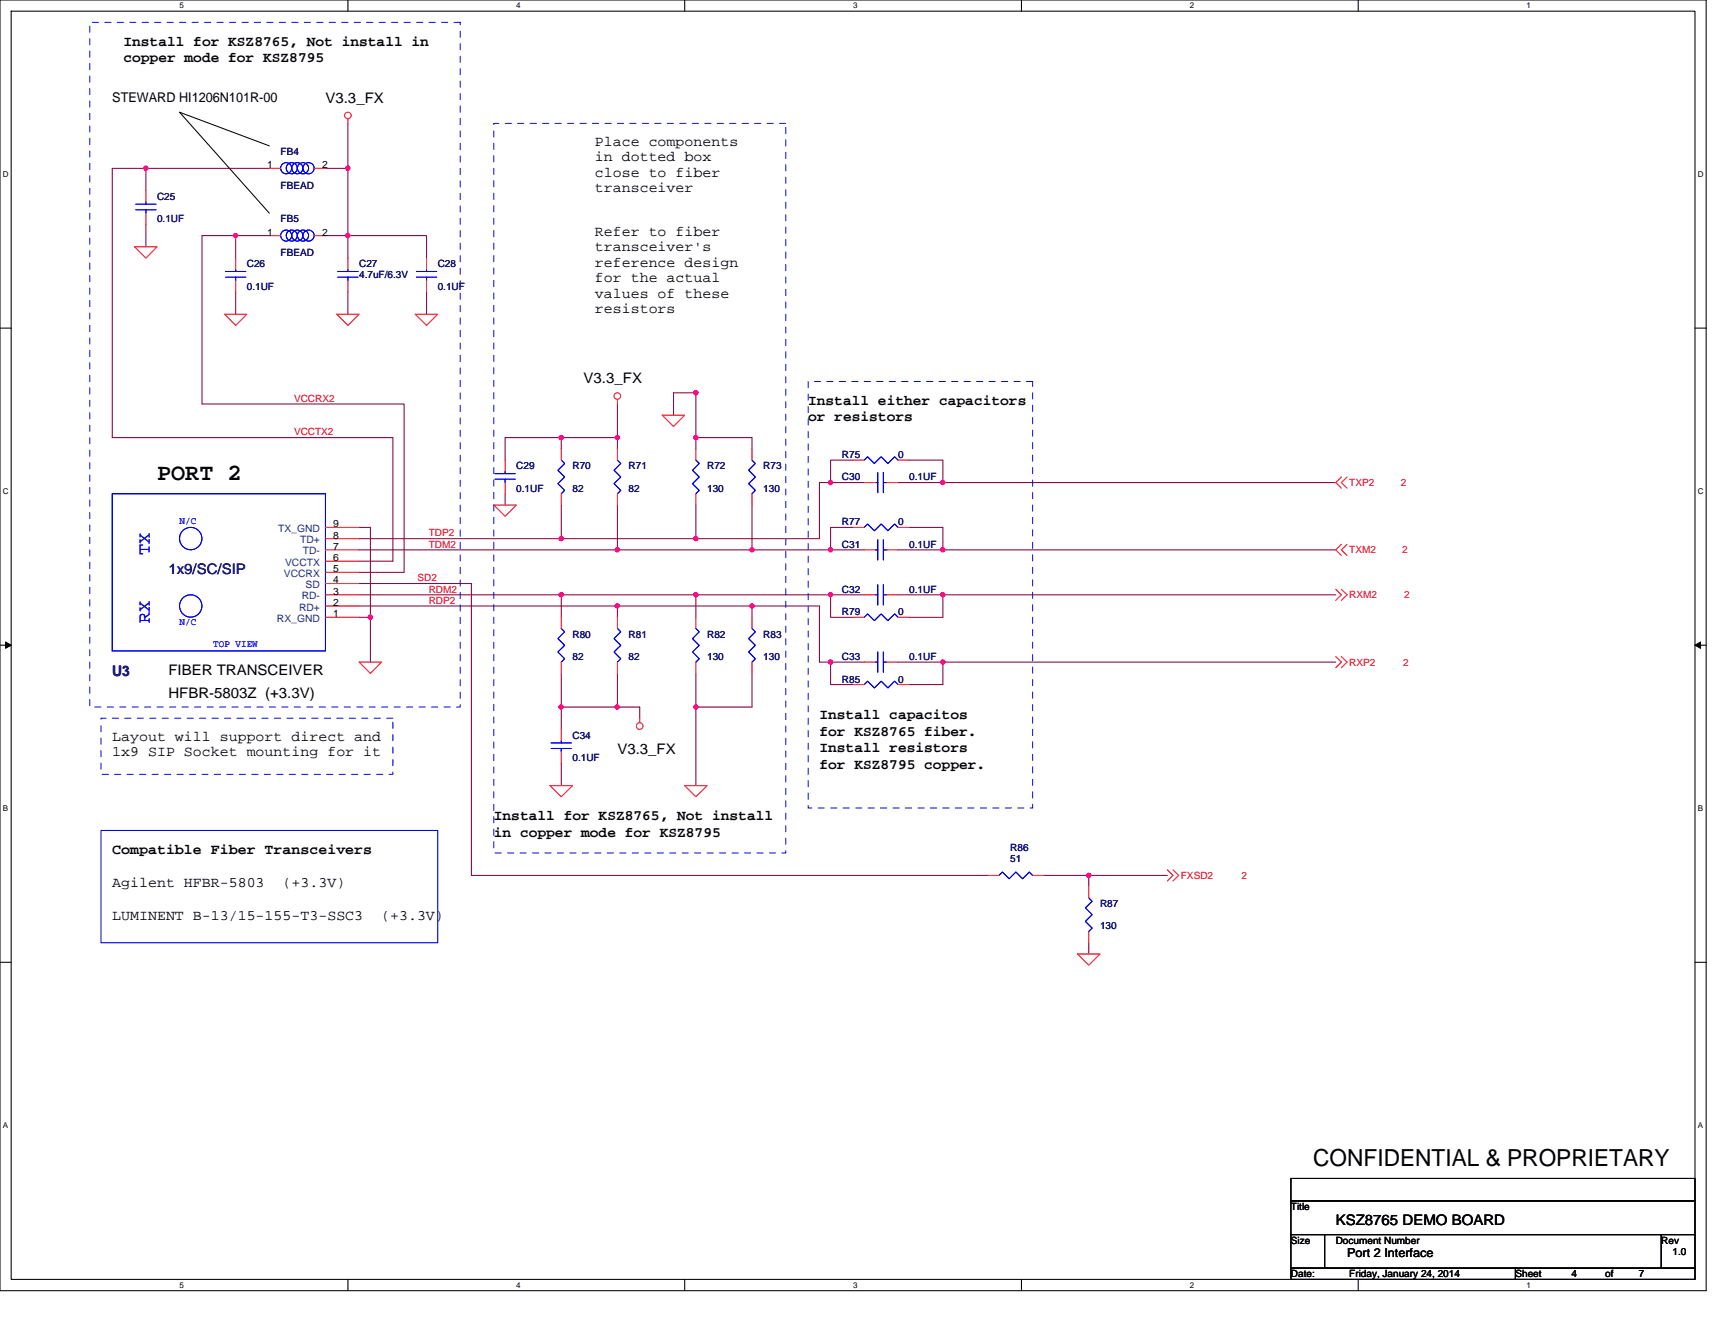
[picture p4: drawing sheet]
<svg xmlns="http://www.w3.org/2000/svg" width="279mm" height="216mm" viewBox="0 0 279 216" stroke-linecap="round" stroke-linejoin="round" font-family="sans-serif">
<path d="M0 0h278v210.3h-278zM1.8 1.8h274.3v206.7h-274.3z" fill="none" stroke="#000" stroke-width=".17"/>
<g fill="#fff">
<path d="M29.3 .2h.7v1.5h-.7z"/>
<path d="M29.3 208.7h.7v1.4h-.7z"/>
</g>
<path d="M56.7 0v1.8M56.7 208.5v1.8" fill="none" stroke="#000" stroke-width=".17"/>
<g fill="#fff">
<path d="M84.1 .2h.7v1.5h-.7z"/>
<path d="M84.1 208.7h.7v1.4h-.7z"/>
</g>
<path d="M111.5 0v1.8M111.5 208.5v1.8" fill="none" stroke="#000" stroke-width=".17"/>
<g fill="#fff">
<path d="M139 .2h.7v1.5h-.7z"/>
<path d="M139 208.7h.7v1.4h-.7z"/>
</g>
<path d="M166.4 0v1.8M166.4 208.5v1.8" fill="none" stroke="#000" stroke-width=".17"/>
<g fill="#fff">
<path d="M193.8 .2h.8v1.5h-.8z"/>
<path d="M193.8 208.7h.8v1.4h-.8z"/>
</g>
<path d="M221.3 0v1.8M221.3 208.5v1.8" fill="none" stroke="#000" stroke-width=".17"/>
<g fill="#fff">
<path d="M248.7 .2h.7v1.5h-.7z"/>
<path d="M248.7 208.7h.7v1.4h-.7z"/>
<path d="M.5 27.6h.9v1.5h-.9z"/>
<path d="M276.6 27.6h1v1.5h-1z"/>
<path d="M.5 79.3h.9v1.5h-.9z"/>
<path d="M276.6 79.3h1v1.5h-1z"/>
</g>
<path d="M0 53.5h1.8M276.1 53.5h1.9" fill="none" stroke="#000" stroke-width=".17"/>
<g fill="#fff">
<path d="M.5 131h.8v1.4h-.8z"/>
<path d="M276.6 131h.9v1.4h-.9z"/>
</g>
<path d="M0 105.1h1.8M276.1 105.1h1.9" fill="none" stroke="#000" stroke-width=".17"/>
<path d="M.9 104.6l.9 .5-.9 .5zM276.1 105.1l1-.5v1z" fill="#000" stroke="#000" stroke-width=".16"/>
<g fill="#fff">
<path d="M.5 182.6h.8v1.5h-.8z"/>
<path d="M276.6 182.6h.9v1.5h-.9z"/>
</g>
<path d="M43.9 23.8l-14.6-5.5 14.6 16.4M0 156.8h1.8M276.1 156.8h1.9M210.3 192h65.8v3.7h-65.8zM210.3 195.7h65.8v5.5h-65.8zM210.3 201.2h5.5v5.5h-5.5zM210.3 206.7h36.6v1.8h-36.6zM215.8 201.2h54.9v5.5h-54.9zM246.9 206.7h29.2v1.8h-29.2zM270.7 201.2h5.4v5.5h-5.4z" fill="none" stroke="#000" stroke-width=".17"/>
<g fill="none" stroke="#800040" stroke-width=".17">
<path d="M23.8 27.4h20.1M23.8 27.4h-5.5v43.9h45.7v20.1h-5.5M23.8 27.4v3.7M23.8 36.6v3.6M38.4 38.4h-5.5v27.4h32.9v27.5h-7.3M38.4 38.4v3.7M38.4 38.4h5.5M53 38.4h3.7M53 27.4h3.7M56.7 38.4v3.7M56.7 27.4v11M56.7 38.4h12.8v3.7"/>
<path d="M56.7 20.1v7.3M38.4 47.5v3.7M56.7 47.5v3.7M69.5 47.5v3.7M91.4 71.3h9.2M91.4 71.3h-9.1v3.7M91.4 71.3v1.9M100.6 65.8v5.5M100.6 71.3v1.9M109.7 67.6v-3.6h3.7v7.3M113.4 71.3v1.9M113.4 71.3h9.1v1.9"/>
<path d="M135.3 78.6h5.5M139 75h-3.7v3.6h-1.8v9.2h-20.1M148.1 75h5.5v3.6h-7.3M153.6 78.6h64M58.5 87.8h32.9M58.5 95.1h18.3v47.5h84.1M58.5 89.6h42.1M58.5 98.7h42.1M58.5 85.9h1.8v14.7M58.5 96.9h32.9M82.3 80.5v1.8M91.4 96.9v3.7"/>
<path d="M91.4 96.9h22M91.4 87.8h22M91.4 82.3v5.5M100.6 98.7h21.9M100.6 82.3v7.3M100.6 98.7v1.9M100.6 89.6h21.9M113.4 82.3v5.5M113.4 96.9v3.7M113.4 96.9h21.9v3.7h3.7M122.5 98.7v1.9M122.5 98.7h11v9.2h1.8v3.6h3.7"/>
<path d="M122.5 82.3v7.3M135.3 89.6h5.5M135.3 96.9h5.5M139 85.9h-3.7v3.7h-12.8M146.3 89.6h7.3M146.3 96.9h7.3M148.1 85.9h5.5v3.7h64M217.6 96.9h-64v3.7h-5.5M58.5 100.6h1.8M60.3 100.6v7.3M91.4 115.2v3.7M91.4 109.7v5.5"/>
<path d="M91.4 115.2h9.2M100.6 109.7v5.5M100.6 115.2h3.6v1.8M113.4 109.7v5.5M113.4 115.2v12.8M122.5 109.7v5.5h-9.1M135.3 107.9h5.5M146.3 107.9h7.3v3.6h-5.5M153.6 107.9h64M91.4 124.4v3.6M170.1 142.6h7.3M177.4 142.6h12.8"/>
<path d="M177.4 142.6v1.9M177.4 153.6v1.8"/>
</g>
<g fill="#f0f" stroke="#f0f" stroke-width=".17">
<circle cx="135.3" cy="89.6" r=".35"/>
<circle cx="135.3" cy="78.6" r=".35"/>
<circle cx="113.4" cy="87.8" r=".36"/>
<circle cx="56.7" cy="38.4" r=".35"/>
<circle cx="23.8" cy="27.4" r=".36"/>
<circle cx="38.4" cy="38.4" r=".35"/>
<circle cx="56.7" cy="27.4" r=".36"/>
<circle cx="100.6" cy="115.2" r=".36"/>
<circle cx="100.6" cy="71.3" r=".36"/>
<circle cx="91.4" cy="71.3" r=".36"/>
<circle cx="122.5" cy="98.7" r=".36"/>
<circle cx="60.3" cy="100.6" r=".36"/>
<circle cx="135.3" cy="107.9" r=".35"/>
<circle cx="113.4" cy="71.3" r=".36"/>
<circle cx="177.4" cy="142.6" r=".36"/>
<circle cx="113.4" cy="115.2" r=".36"/>
<circle cx="113.4" cy="64" r=".36"/>
<circle cx="100.6" cy="98.7" r=".36"/>
<circle cx="100.6" cy="89.6" r=".36"/>
<circle cx="91.4" cy="96.9" r=".36"/>
<circle cx="91.4" cy="87.8" r=".36"/>
<circle cx="91.4" cy="115.2" r=".36"/>
<circle cx="153.6" cy="78.6" r=".35"/>
<circle cx="153.6" cy="89.6" r=".35"/>
<circle cx="153.6" cy="96.9" r=".35"/>
<circle cx="153.6" cy="107.9" r=".35"/>
<circle cx="122.5" cy="89.6" r=".36"/>
<circle cx="113.4" cy="96.9" r=".36"/>
<circle cx="135.3" cy="96.9" r=".35"/>
</g>
<g fill="none" stroke="#f00" stroke-width=".17">
<path d="M56.7 19.4v.7M23.8 31.1v1.8M23.8 34.7v1.9M43.9 38.4h1.8M43.9 27.4h1.8M51.2 38.4h1.8M51.2 27.4h1.8M21.9 40.2h3.7l-1.8 1.9zM36.6 51.2h3.6l-1.8 1.8zM38.4 42.1v1.8M38.4 45.7v1.8M54.9 51.2h3.6l-1.8 1.8z"/>
<path d="M56.7 42.1v1.8M56.7 45.7v1.8M67.6 51.2h3.7l-1.8 1.8zM69.5 42.1v1.8M69.5 45.7v1.8M82.3 75v1.8M82.3 78.6v1.9M91.4 73.2v1.8M100.6 65.1v.7M100.6 73.2v1.8M107.9 67.6h3.6l-1.8 1.9zM113.4 73.2v1.8"/>
<path d="M122.5 73.2v1.8M139 75h1.8M140.8 78.6h1.8M144.5 78.6h1.8M146.3 75h1.8M218.5 77.7l-.9 .9 .9 .9M219.5 77.7l-1 .9 1 .9M53 93.3h5.5M53 95.1h5.5M53 96.9h5.5M53 98.7h5.5M53 91.4h5.5"/>
<path d="M53 85.9h5.5M53 87.8h5.5M53 89.6h5.5M80.5 82.3h3.6l-1.8 1.8zM91.4 80.5v1.8M100.6 80.5v1.8M113.4 80.5v1.8M122.5 80.5v1.8M139 85.9h1.8M140.8 96.9h1.8M140.8 89.6h1.8M144.5 96.9h1.8"/>
<path d="M144.5 89.6h1.8M146.3 85.9h1.8M217.6 96l.9 .9-.9 .9M218.5 88.7l-.9 .9 .9 .9M218.5 96l1 .9-1 .9M219.5 88.7l-1 .9 1 .9M53 100.6h5.5M58.5 107.9h3.7l-1.9 1.8zM91.4 100.6v1.8M91.4 107.9v1.8M91.4 118.9v1.8M100.6 100.6v1.8"/>
<path d="M100.6 107.9v1.8M104.2 117v.8M113.4 100.6v1.8M113.4 107.9v1.8M122.5 100.6v1.8M122.5 107.9v1.8M139 100.6h1.8M139 111.5h1.8M140.8 107.9h1.8M144.5 107.9h1.8M146.3 100.6h1.8M146.3 111.5h1.8"/>
<path d="M217.6 107l.9 .9-.9 .9M218.5 107l1 .9-1 .9M89.6 128h3.7l-1.9 1.8zM91.4 122.5v1.9M111.5 128h3.7l-1.8 1.8zM160.9 142.6h1.9M168.2 142.6h1.9M175.6 155.4h3.6l-1.8 1.9zM177.4 144.5v1.8M177.4 151.8v1.8M190.2 141.7l.9 .9-.9 1M191.1 141.7l.9 .9-.9 1"/>
<circle cx="56.7" cy="18.8" r=".54"/>
<circle cx="100.6" cy="64.5" r=".54"/>
<circle cx="104.2" cy="118.3" r=".54"/>
</g>
<path d="M14.6 3.6h60.4v111.6h-60.4zM80.5 20.1h47.5v118.9h-47.5zM131.7 62.2h36.5v69.5h-36.5zM16.4 117h47.6v9.2h-47.6z" fill="none" stroke="#00f" stroke-width=".16" stroke-dasharray="1 1 1 1 1 1 1 1"/>
<g fill="none" stroke="#00f" stroke-width=".17">
<path d="M22.1 34.2h3.3M22.1 33.3h3.3M23.8 32.9v.4M23.8 34.2v.5M36.7 45.2h3.3M36.7 44.2h3.3M38.4 43.9v.3M38.4 45.2v.5M55 45.2h3.3M55 44.2h3.3M56.7 43.9v.3M56.7 45.2v.5"/>
<path d="M67.8 45.2h3.3M67.8 44.2h3.3M69.5 43.9v.3M69.5 45.2v.5M80.6 78.1h3.3M80.6 77.2h3.3M82.3 76.8v.4M82.3 78.1v.5M91.4 75l.6 .5-1.1 1.1 1.1 1.1-1.1 1.1 1.1 1.1-.6 .6M100.6 75l.5 .5-1.1 1.1 1.1 1.1-1.1 1.1 1.1 1.1-.5 .6M113.4 75l.5 .5-1.1 1.1 1.1 1.1-1.1 1.1 1.1 1.1-.5 .6M122.5 75l.6 .5-1.1 1.1 1.1 1.1-1.1 1.1 1.1 1.1-.6 .6"/>
<path d="M140.8 75l.6-.6 1.1 1.1 1.1-1.1 1.1 1.1 1.1-1.1 .5 .6M142.6 78.6h.4M143 77v3.3M143.9 77v3.3M143.9 78.6h.6M18.3 80.5h34.7v25.6h-34.7zM140.8 85.9l.6-.5 1.1 1.1 1.1-1.1 1.1 1.1 1.1-1.1 .5 .5M142.6 96.9h.4M142.6 89.6h.4M143 95.3v3.3M143 87.9v3.3M143.9 95.3v3.3"/>
<path d="M143.9 87.9v3.3M143.9 96.9h.6M143.9 89.6h.6M91.4 102.4l.6 .6-1.1 1.1 1.1 1.1-1.1 1 1.1 1.1-.6 .6M100.6 102.4l.5 .6-1.1 1.1 1.1 1.1-1.1 1 1.1 1.1-.5 .6M113.4 102.4l.5 .6-1.1 1.1 1.1 1.1-1.1 1 1.1 1.1-.5 .6M122.5 102.4l.6 .6-1.1 1.1 1.1 1.1-1.1 1 1.1 1.1-.6 .6M140.8 100.6l.6-.6 1.1 1.1 1.1-1.1 1.1 1.1 1.1-1.1 .5 .6M140.8 111.5l.6-.5 1.1 1.1 1.1-1.1 1.1 1.1 1.1-1.1 .5 .5M142.6 107.9h.4M143 106.2v3.3M143.9 106.2v3.3"/>
<path d="M143.9 107.9h.6M16.4 135.3h54.9v18.3h-54.9zM89.8 122h3.3M89.8 121.1h3.3M91.4 120.7v.4M91.4 122v.5M162.8 142.6l.5-.5 1.1 1.1 1.1-1.1 1.1 1.1 1.1-1.1 .5 .5M177.4 146.3l.5 .6-1.1 1 1.1 1.1-1.1 1.1 1.1 1.1-.5 .6"/>
<circle cx="46.6" cy="27.4" r=".9"/>
<circle cx="46.6" cy="38.4" r=".9"/>
<circle cx="47.5" cy="27.4" r=".9"/>
<circle cx="47.5" cy="38.4" r=".9"/>
<circle cx="48.4" cy="27.4" r=".9"/>
<circle cx="48.4" cy="38.4" r=".9"/>
<circle cx="49.4" cy="27.4" r=".91"/>
<circle cx="49.4" cy="38.4" r=".9"/>
<circle cx="50.3" cy="27.4" r=".91"/>
<circle cx="50.3" cy="38.4" r=".9"/>
<circle cx="31.1" cy="87.8" r="1.82"/>
<circle cx="31.1" cy="98.7" r="1.82"/>
</g>
<g font-size="3.8">
<text x="25.6" y="78.2">PORT 2</text>
<text x="214" y="190">CONFIDENTIAL &amp; PROPRIETARY</text>
</g>
<g font-size="2.9" fill="#00f">
<text x="24.4" y="90.5" transform="rotate(-90 24.4 90.5)">TX</text>
<text x="24.4" y="101.5" transform="rotate(-90 24.4 101.5)">RX</text>
</g>
<g font-size="2.4">
<text x="20.1" y="7.5">Install for KSZ8765, Not install in</text>
<text x="20.1" y="10.1">copper mode for KSZ8795</text>
<text x="53" y="16.7">V3.3_FX</text>
<text x="96.9" y="23.8">Place components</text>
<text x="96.9" y="26.3">in dotted box</text>
<text x="96.9" y="28.8">close to fiber</text>
<text x="96.9" y="31.3">transceiver</text>
<text x="96.9" y="38.4">Refer to fiber</text>
<text x="96.9" y="41">transceiver's</text>
<text x="96.9" y="43.5">reference design</text>
<text x="96.9" y="46">for the actual</text>
<text x="96.9" y="48.5">values of these</text>
<text x="96.9" y="51">resistors</text>
<text x="95.1" y="62.5">V3.3_FX</text>
<text x="131.7" y="66">Install either capacitors</text>
<text x="131.7" y="68.7">or resistors</text>
<text x="27.4" y="110">FIBER TRANSCEIVER</text>
<text x="27.4" y="113.7">HFBR-5803Z (+3.3V)</text>
<text x="133.5" y="117.2">Install capacitos</text>
<text x="133.5" y="119.9">for KSZ8765 fiber.</text>
<text x="18.3" y="120.7">Layout will support direct and</text>
<text x="18.3" y="123.3">1x9 SIP Socket mounting for it</text>
<text x="100.6" y="122.8">V3.3_FX</text>
<text x="133.5" y="122.6">Install resistors</text>
<text x="133.5" y="125.2">for KSZ8795 copper.</text>
<text x="80.5" y="133.6">Install for KSZ8765, Not install</text>
<text x="80.5" y="136.3">in copper mode for KSZ8795</text>
<text x="18.3" y="139.1">Compatible Fiber Transceivers</text>
<text x="18.3" y="144.5">Agilent HFBR-5803</text>
<text x="18.3" y="150">LUMINENT B-13/15-155-T3-SSC3</text>
<text x="46" y="144.5">(+3.3V)</text>
<text x="62.1" y="150">(+3.3V)</text>
<text x="217.6" y="199.6">KSZ8765 DEMO BOARD</text>
</g>
<g font-size="2.4" fill="#000080">
<text x="27.4" y="93.6">1x9/SC/SIP</text>
<text x="18.3" y="110.1">U3</text>
</g>
<text font-size="2.2" x="18.3" y="16.6">STEWARD HI1206N101R-00</text>
<text font-size="2" x="219.5" y="204.8">Port 2 Interface</text>
<g font-size="1.7">
<text x="43.5" y="27.4">1</text>
<text x="52.5" y="27.4">2</text>
<text x="43.5" y="38.4">1</text>
<text x="52.5" y="38.4">2</text>
<text x="54.3" y="85.9">9</text>
<text x="54.3" y="89.6">7</text>
<text x="54.3" y="87.8">8</text>
<text x="54.3" y="93.2">5</text>
<text x="54.3" y="91.4">6</text>
<text x="54.3" y="95.1">4</text>
<text x="54.3" y="100.6">1</text>
<text x="54.3" y="96.9">3</text>
<text x="54.3" y="98.7">2</text>
</g>
<g font-size="1.7" fill="#004080">
<text x="45.3" y="86.7">TX_GND</text>
<text x="48.9" y="88.5">TD+</text>
<text x="46.2" y="94">VCCRX</text>
<text x="46.4" y="92.2">VCCTX</text>
<text x="49.3" y="90.3">TD-</text>
<text x="49.8" y="95.8">SD</text>
<text x="45.1" y="101.3">RX_GND</text>
<text x="48.7" y="99.5">RD+</text>
<text x="49.1" y="97.7">RD-</text>
</g>
<g font-size="1.6" fill="#000080">
<text x="45.7" y="25.3">FB4</text>
<text x="25.6" y="32.6">C25</text>
<text x="45.7" y="30.7">FBEAD</text>
<text x="25.6" y="36.2">0.1UF</text>
<text x="45.7" y="36.2">FB5</text>
<text x="45.7" y="41.7">FBEAD</text>
<text x="40.2" y="43.5">C26</text>
<text x="40.2" y="47.2">0.1UF</text>
<text x="58.5" y="43.5">C27</text>
<text x="58.5" y="45.4">4.7uF/6.3V</text>
<text x="71.3" y="43.5">C28</text>
<text x="71.3" y="47.2">0.1UF</text>
<text x="84.1" y="76.5">C29</text>
<text x="93.3" y="76.5">R70</text>
<text x="102.4" y="76.5">R71</text>
<text x="115.2" y="76.5">R72</text>
<text x="124.4" y="76.5">R73</text>
<text x="137.2" y="74.6">R75</text>
<text x="146.3" y="74.6">0</text>
<text x="84.1" y="80.1">0.1UF</text>
<text x="93.3" y="80.1">82</text>
<text x="102.4" y="80.1">82</text>
<text x="115.2" y="80.1">130</text>
<text x="124.4" y="80.1">130</text>
<text x="137.2" y="78.3">C30</text>
<text x="148.1" y="78.3">0.1UF</text>
<text x="137.2" y="85.6">R77</text>
<text x="137.2" y="89.3">C31</text>
<text x="146.3" y="85.6">0</text>
<text x="148.1" y="89.3">0.1UF</text>
<text x="137.2" y="100.2">R79</text>
<text x="137.2" y="96.6">C32</text>
<text x="146.3" y="100.2">0</text>
<text x="148.1" y="96.6">0.1UF</text>
<text x="93.3" y="103.9">R80</text>
<text x="93.3" y="107.5">82</text>
<text x="102.4" y="103.9">R81</text>
<text x="102.4" y="107.5">82</text>
<text x="115.2" y="103.9">R82</text>
<text x="115.2" y="107.5">130</text>
<text x="124.4" y="103.9">R83</text>
<text x="124.4" y="107.5">130</text>
<text x="137.2" y="107.5">C33</text>
<text x="148.1" y="107.5">0.1UF</text>
<text x="137.2" y="111.2">R85</text>
<text x="146.3" y="111.2">0</text>
<text x="93.3" y="120.4">C34</text>
<text x="93.3" y="124">0.1UF</text>
<text x="164.6" y="138.6">R86</text>
<text x="164.6" y="140.5">51</text>
<text x="179.2" y="147.8">R87</text>
<text x="179.2" y="151.4">130</text>
</g>
<g font-size="1.6" fill="#f00">
<text x="47.9" y="65.5">VCCRX2</text>
<text x="47.9" y="71">VCCTX2</text>
<text x="219.8" y="79.2">TXP2</text>
<text x="228.2" y="79.2">2</text>
<text x="69.8" y="89.2">TDM2</text>
<text x="69.8" y="87.4">TDP2</text>
<text x="68" y="94.7">SD2</text>
<text x="219.8" y="90.2">TXM2</text>
<text x="228.4" y="90.2">2</text>
<text x="69.8" y="98.4">RDP2</text>
<text x="69.8" y="96.6">RDM2</text>
<text x="219.8" y="97.5">RXM2</text>
<text x="228.8" y="97.5">2</text>
<text x="219.8" y="108.5">RXP2</text>
<text x="228.6" y="108.5">2</text>
<text x="192.4" y="143.2">FXSD2</text>
<text x="202.2" y="143.2">2</text>
</g>
<g font-size="1.6" fill="#00f">
<text x="29.3" y="85.4">N/C</text>
<text x="29.3" y="101.9">N/C</text>
<text x="34.7" y="105.5">TOP VIEW</text>
</g>
<g font-size="1.6">
<text x="210.3" y="197.1">Title</text>
<text x="210.3" y="202.6">Size</text>
<text x="217.6" y="202.6">Document Number</text>
<text x="270.7" y="202.6">Rev</text>
<text x="210.3" y="208.1">Date:</text>
<text x="219.8" y="208.1">Friday, January 24, 2014</text>
<text x="246.9" y="208.1">Sheet</text>
<text x="256" y="208.1">4</text>
<text x="261.5" y="208.1">of</text>
<text x="267" y="208.1">7</text>
<text x="272.5" y="204.5">1.0</text>
</g>
<g font-size="1.3">
<text x="29.3" y="1.4">5</text>
<text x="84.1" y="1.4">4</text>
<text x="139" y="1.4">3</text>
<text x="193.8" y="1.4">2</text>
<text x="248.7" y="1.4">1</text>
<text x=".5" y="28.8">D</text>
<text x="276.6" y="28.8">D</text>
<text x=".5" y="80.5">C</text>
<text x="276.6" y="80.5">C</text>
<text x=".5" y="132.1">B</text>
<text x="276.6" y="132.1">B</text>
<text x=".5" y="183.8">A</text>
<text x="276.6" y="183.8">A</text>
<text x="29.3" y="209.8">5</text>
<text x="84.1" y="209.8">4</text>
<text x="139" y="209.8">3</text>
<text x="193.8" y="209.8">2</text>
<text x="248.7" y="209.8">1</text>
</g>
</svg>
